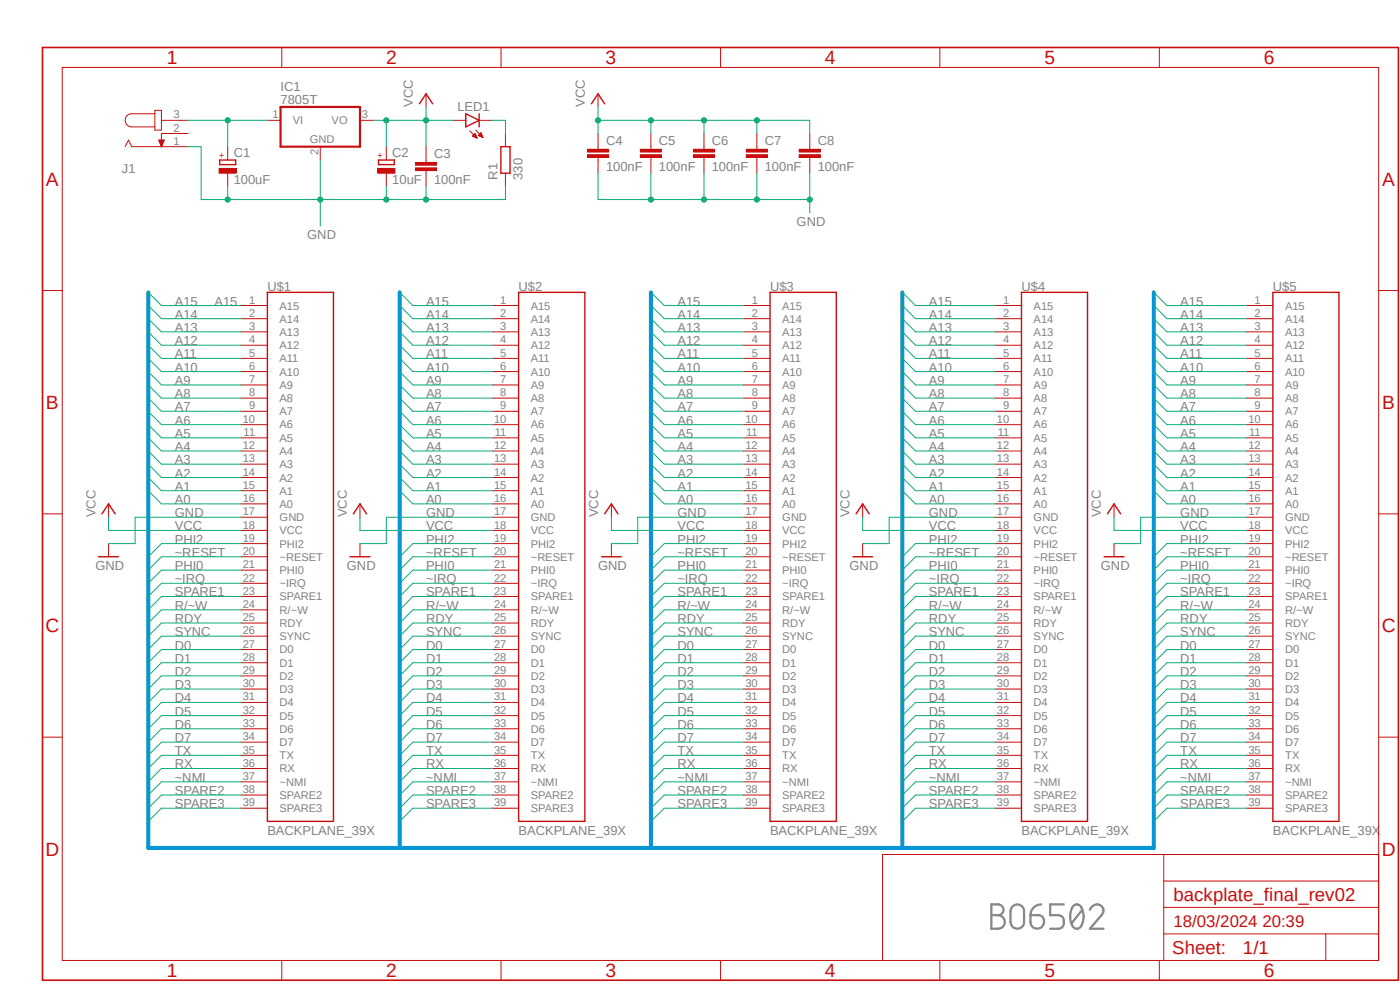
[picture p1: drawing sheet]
<svg xmlns="http://www.w3.org/2000/svg" width="297mm" height="210mm" viewBox="0 0 297 210" stroke-linecap="round" stroke-linejoin="round" font-family="sans-serif">
<path d="M8.4 9.7l288.7 198.9M297.1 9.8l-288.7 198.8" fill="none" stroke="#fff" stroke-width=".21"/>
<path d="M210.3 191.9h1.5a1.14 1.14 0 0 1 1.1 1.1 1.14 1.14 0 0 1-1.1 1.1 1.44 1.44 0 0 1 1.4 1.5 1.44 1.44 0 0 1-1.4 1.4h-1.5zM210.3 194.1h1.5M215 192.2a1.43 1.43 0 0 1 1.5-.2 1.43 1.43 0 0 1 .8 1.3v2.3a1.44 1.44 0 0 1-1.5 1.4 1.44 1.44 0 0 1-1.4-1.4v-2.3l.3-.9zM218.6 194.1h1.7a1.45 1.45 0 0 1 1.2 1.6 1.45 1.45 0 0 1-1.5 1.3 1.4 1.4 0 0 1-1.4-1.4zM220.9 191.9a2.31 2.31 0 0 0-2.3 2.2M225.7 191.9h-2.9v2.2h1.7a1.47 1.47 0 0 1 1.2 1.5 1.47 1.47 0 0 1-1.2 1.4h-1.7M227.8 192.1a1.03 1.03 0 0 1 1.6 .5 4 4 0 0 1-.3 4.2 1.03 1.03 0 0 1-1.6-.5 4 4 0 0 1 .3-4.2zM229.6 193l-2.3 2.9M231.2 193a1.44 1.44 0 0 1 1.7-1.1 1.44 1.44 0 0 1 1.2 1.6l-2.9 3.5h2.9" fill="none" stroke="#808080" stroke-width=".47"/>
<g fill="none" stroke="#c90d0c" stroke-width=".21">
<path d="M126.9 19.9v2.8M90.4 34v.5M90.4 36.2v.5M51.1 64.8h5.6M51.1 67.6h5.6M51.1 70.4h5.6M51.1 73.2h5.6M51.1 76h5.6M51.1 78.8h5.6M104.4 64.8h5.6M104.4 67.6h5.6M104.4 70.4h5.6"/>
<path d="M104.4 73.2h5.6M104.4 76h5.6M104.4 78.8h5.6M157.8 64.8h5.6M157.8 67.6h5.6M157.8 70.4h5.6M157.8 73.2h5.6M157.8 76h5.6M157.8 78.8h5.6M211.1 64.8h5.6M211.1 67.6h5.6M211.1 70.4h5.6"/>
<path d="M211.1 73.2h5.6M211.1 76h5.6M211.1 78.8h5.6M264.4 64.8h5.6M264.4 67.6h5.6M264.4 70.4h5.6M264.4 73.2h5.6M264.4 76h5.6M264.4 78.8h5.6M51.1 81.7h5.6M51.1 84.5h5.6M51.1 87.2h5.6"/>
<path d="M51.1 90.1h5.6M51.1 92.9h5.6M51.1 95.7h5.6M51.1 98.5h5.6M104.4 81.7h5.6M104.4 84.5h5.6M104.4 87.2h5.6M104.4 90.1h5.6M104.4 92.9h5.6M104.4 95.7h5.6M104.4 98.5h5.6M157.8 81.7h5.6"/>
<path d="M157.8 84.5h5.6M157.8 87.2h5.6M157.8 90.1h5.6M157.8 92.9h5.6M157.8 95.7h5.6M157.8 98.5h5.6M211.1 81.7h5.6M211.1 84.5h5.6M211.1 87.2h5.6M211.1 90.1h5.6M211.1 92.9h5.6M211.1 95.7h5.6"/>
<path d="M211.1 98.5h5.6M264.4 81.7h5.6M264.4 84.5h5.6M264.4 87.2h5.6M264.4 90.1h5.6M264.4 92.9h5.6M264.4 95.7h5.6M264.4 98.5h5.6M23 106.9v2.8M23 115.3v2.8M51.1 101.3h5.6M51.1 104.1h5.6"/>
<path d="M51.1 106.9h5.6M51.1 109.7h5.6M51.1 112.5h5.6M51.1 115.3h5.6M51.1 118.1h5.6M76.4 106.9v2.8M76.4 115.3v2.8M104.4 101.3h5.6M104.4 104.1h5.6M104.4 106.9h5.6M104.4 109.7h5.6M104.4 112.5h5.6"/>
<path d="M104.4 115.3h5.6M104.4 118.1h5.6M129.7 106.9v2.8M129.7 115.3v2.8M157.8 101.3h5.6M157.8 104.1h5.6M157.8 106.9h5.6M157.8 109.7h5.6M157.8 112.5h5.6M157.8 115.3h5.6M157.8 118.1h5.6M183 106.9v2.8"/>
<path d="M183 115.3v2.8M211.1 101.3h5.6M211.1 104.1h5.6M211.1 106.9h5.6M211.1 109.7h5.6M211.1 112.5h5.6M211.1 115.3h5.6M211.1 118.1h5.6M236.3 106.9v2.8M236.3 115.3v2.8M264.4 101.3h5.6M264.4 104.1h5.6"/>
<path d="M264.4 106.9h5.6M264.4 109.7h5.6M264.4 112.5h5.6M264.4 115.3h5.6M264.4 118.1h5.6M51.1 120.9h5.6M51.1 123.7h5.6M51.1 126.5h5.6M51.1 129.4h5.6M51.1 132.2h5.6M51.1 135h5.6M51.1 137.8h5.6"/>
<path d="M104.4 120.9h5.6M104.4 123.7h5.6M104.4 126.5h5.6M104.4 129.4h5.6M104.4 132.2h5.6M104.4 135h5.6M104.4 137.8h5.6M157.8 120.9h5.6M157.8 123.7h5.6M157.8 126.5h5.6M157.8 129.4h5.6M157.8 132.2h5.6"/>
<path d="M157.8 135h5.6M157.8 137.8h5.6M211.1 120.9h5.6M211.1 123.7h5.6M211.1 126.5h5.6M211.1 129.4h5.6M211.1 132.2h5.6M211.1 135h5.6M211.1 137.8h5.6M264.4 120.9h5.6M264.4 123.7h5.6M264.4 126.5h5.6"/>
<path d="M264.4 129.4h5.6M264.4 132.2h5.6M264.4 135h5.6M264.4 137.8h5.6M51.1 140.6h5.6M51.1 143.4h5.6M51.1 146.2h5.6M51.1 149h5.6M51.1 151.8h5.6M51.1 154.6h5.6M51.1 157.4h5.6M104.4 140.6h5.6"/>
<path d="M104.4 143.4h5.6M104.4 146.2h5.6M104.4 149h5.6M104.4 151.8h5.6M104.4 154.6h5.6M104.4 157.4h5.6M157.8 140.6h5.6M157.8 143.4h5.6M157.8 146.2h5.6M157.8 149h5.6M157.8 151.8h5.6M157.8 154.6h5.6"/>
<path d="M157.8 157.4h5.6M211.1 140.6h5.6M211.1 143.4h5.6M211.1 146.2h5.6M211.1 149h5.6M211.1 151.8h5.6M211.1 154.6h5.6M211.1 157.4h5.6M264.4 140.6h5.6M264.4 143.4h5.6M264.4 146.2h5.6M264.4 149h5.6"/>
<path d="M264.4 151.8h5.6M264.4 154.6h5.6M264.4 157.4h5.6M51.1 160.2h5.6M51.1 163h5.6M51.1 165.9h5.6M51.1 168.7h5.6M51.1 171.4h5.6M104.4 160.2h5.6M104.4 163h5.6M104.4 165.9h5.6M104.4 168.7h5.6"/>
<path d="M104.4 171.4h5.6M157.8 160.2h5.6M157.8 163h5.6M157.8 165.9h5.6M157.8 168.7h5.6M157.8 171.4h5.6M211.1 160.2h5.6M211.1 163h5.6M211.1 165.9h5.6M211.1 168.7h5.6M211.1 171.4h5.6M264.4 160.2h5.6"/>
<path d="M264.4 163h5.6M264.4 165.9h5.6M264.4 168.7h5.6M264.4 171.4h5.6"/>
</g>
<g fill="none" stroke="#c90d0c" stroke-width=".3">
<path d="M125.5 22l1.4-2.1 1.4 2.1M56.7 62h14v112.2h-14zM110 62h14.1v112.2h-14.1zM163.4 62h14v112.2h-14zM216.7 62h14v112.2h-14zM270 62h14.1v112.2h-14.1zM20.9 118.1h4.2M21.6 109l1.4-2.1 1.4 2.1M74.3 118.1h4.2M75 109l1.4-2.1 1.4 2.1M127.6 118.1h4.2M128.3 109l1.4-2.1 1.4 2.1"/>
<path d="M180.9 118.1h4.2M181.6 109l1.4-2.1 1.4 2.1M234.2 118.1h4.3M234.9 109l1.4-2.1 1.4 2.1"/>
</g>
<path d="M88.1 35.6h4.5v.6h-4.5z" fill-rule="evenodd" fill="#c90d0c"/>
<path d="M88.1 35.6h4.5v.6h-4.5z" fill="none" stroke="#c90d0c" stroke-width=".21"/>
<path d="M88.1 34.5h4.5v.6h-4.5z" fill-rule="evenodd" fill="#c90d0c"/>
<path d="M88.1 34.5h4.5v.6h-4.5zM90.4 31.1v2.9M90.4 36.7v2.8M126.9 31.1v.6M126.9 33.4v.6" fill="none" stroke="#c90d0c" stroke-width=".21"/>
<path d="M124.6 32.8h4.5v.6h-4.5z" fill-rule="evenodd" fill="#c90d0c"/>
<path d="M124.6 32.8h4.5v.6h-4.5z" fill="none" stroke="#c90d0c" stroke-width=".21"/>
<path d="M124.6 31.7h4.5v.6h-4.5z" fill-rule="evenodd" fill="#c90d0c"/>
<path d="M124.6 31.7h4.5v.6h-4.5zM126.9 28.3v2.8M126.9 34v2.7M138.1 31.1v.6M138.1 33.4v.6" fill="none" stroke="#c90d0c" stroke-width=".21"/>
<path d="M135.8 32.8h4.5v.6h-4.5z" fill-rule="evenodd" fill="#c90d0c"/>
<path d="M135.8 32.8h4.5v.6h-4.5z" fill="none" stroke="#c90d0c" stroke-width=".21"/>
<path d="M135.8 31.7h4.5v.6h-4.5z" fill-rule="evenodd" fill="#c90d0c"/>
<path d="M135.8 31.7h4.5v.6h-4.5zM138.1 28.3v2.8M138.1 34v2.7M149.4 31.1v.6M149.4 33.4v.6" fill="none" stroke="#c90d0c" stroke-width=".21"/>
<path d="M147.1 32.8h4.5v.6h-4.5z" fill-rule="evenodd" fill="#c90d0c"/>
<path d="M147.1 32.8h4.5v.6h-4.5z" fill="none" stroke="#c90d0c" stroke-width=".21"/>
<path d="M147.1 31.7h4.5v.6h-4.5z" fill-rule="evenodd" fill="#c90d0c"/>
<path d="M147.1 31.7h4.5v.6h-4.5zM149.4 28.3v2.8M149.4 34v2.7M160.6 31.1v.6M160.6 33.4v.6" fill="none" stroke="#c90d0c" stroke-width=".21"/>
<path d="M158.3 32.8h4.5v.6h-4.5z" fill-rule="evenodd" fill="#c90d0c"/>
<path d="M158.3 32.8h4.5v.6h-4.5z" fill="none" stroke="#c90d0c" stroke-width=".21"/>
<path d="M158.3 31.7h4.5v.6h-4.5z" fill-rule="evenodd" fill="#c90d0c"/>
<path d="M158.3 31.7h4.5v.6h-4.5zM160.6 28.3v2.8M160.6 34v2.7M171.8 31.1v.6M171.8 33.4v.6" fill="none" stroke="#c90d0c" stroke-width=".21"/>
<path d="M169.5 32.8h4.5v.6h-4.5z" fill-rule="evenodd" fill="#c90d0c"/>
<path d="M169.5 32.8h4.5v.6h-4.5z" fill="none" stroke="#c90d0c" stroke-width=".21"/>
<path d="M169.5 31.7h4.5v.6h-4.5z" fill-rule="evenodd" fill="#c90d0c"/>
<g fill="none" stroke="#c90d0c" stroke-width=".21">
<path d="M26.5 31.1l.8-1.4 .6 1.4h12M32.9 24.1h-5a1.4 1.4 0 0 0-1.4 1.4 1.4 1.4 0 0 0 1.4 1.4h5M32.9 23.4h1.3v4.2h-1.3zM33.7 29.7h1.1l-.6 1.4zM33.7 29.8h1.1M33.7 29.9h1.1M33.8 30h.9M33.8 30.1h.9M33.9 30.2h.7M33.9 30.3h.7M34 30.4h.5M34 30.5h.5"/>
<path d="M34 30.6h.5M34.1 30.7h.3M34.1 30.8h.3M34.2 30.9h.1M34.2 31h.1M34.2 25.5h5.7M34.2 31.1l.1 .1M39.9 28.3h-5.7v2.8M169.5 31.7h4.5v.6h-4.5zM171.8 28.3v2.8M171.8 34v2.7"/>
</g>
<path d="M46.6 34h3.4v.9h-3.4z" fill="none" stroke="#c90d0c" stroke-width=".3"/>
<path d="M46.5 35.7h3.6v1h-3.6z" fill-rule="evenodd" fill="#c90d0c"/>
<path d="M46.5 35.7h3.6v1h-3.6zM48.3 31.1v2.9M48.3 36.7v2.8" fill="none" stroke="#c90d0c" stroke-width=".21"/>
<path d="M80.3 34h3.4v.9h-3.4z" fill="none" stroke="#c90d0c" stroke-width=".3"/>
<path d="M80.1 35.7h3.7v1h-3.7z" fill-rule="evenodd" fill="#c90d0c"/>
<g fill="none" stroke="#c90d0c" stroke-width=".21">
<path d="M13.2 14.3h279.3v189.5h-279.3zM59.8 10.1v4.2M90.4 19.9v2.8M106.3 10.1v4.2M152.9 10.1v4.2M199.4 10.1v4.2M246 10.1v4.2M56.7 25.5h2.8M67.9 31.1v2.9M76.4 25.5h2.8M80.1 35.7h3.7v1h-3.7zM82 31.1v2.9"/>
<path d="M82 36.7v2.8M96 25.5h2.8M99.7 27.8l1.5 1.5M100.2 28.9l.6-.6 .4 1zM100.3 28.8h.7M100.3 28.9h.7M100.4 28.7h.6M100.5 28.6h.4M100.5 29h.6M100.6 28.5h.2M100.7 28.4h.1M100.8 29.1h.3"/>
<path d="M100.9 27.6l1.5 1.6M101 29.3h.2M101.5 28.7h.8M101.6 28.6h.6M101.6 25.5h2.8M101.6 28.8h.7M101.7 28.5h.5M101.8 28.4h.4M101.9 28.9h.5M101.9 28.3h.2M102 28.2l-.5 .5 .9 .5M102 28.2l.4 1"/>
<path d="M102 28.2h.1M102.2 29h.2M102.4 29.1h.1M107.2 28.3v2.8M107.2 36.7v2.8M9 61.6h4.2M292.5 61.6h4.2M9 109h4.2M292.5 109h4.2M9 156.4h4.2M292.5 156.4h4.2M246.9 198.1h45.6"/>
<path d="M246.9 181.3v22.5M246.9 192.5h45.6M246.9 186.9h45.6M281.3 198.1v5.7M292.5 181.3h-105.3v22.5M59.8 203.8v4.1M106.3 203.8v4.1M152.9 203.8v4.1M199.4 203.8v4.1M246 203.8v4.1"/>
</g>
<path d="M59.5 22.7h16.9v8.4h-16.9z" fill="none" stroke="#c90d0c" stroke-width=".47"/>
<path d="M89 22l1.4-2.1 1.4 2.1M98.8 24.1l2.8 1.4-2.8 1.4zM101.6 24.1v2.8M106.3 31.1h1.9v5.6h-1.9z" fill="none" stroke="#c90d0c" stroke-width=".3"/>
<path d="M9 10.1h287.7v197.8h-287.7z" fill="none" stroke="#c90d0c" stroke-width=".34"/>
<path d="M31.5 62v117.9h213.3v-117.9M84.8 62v117.9M138.1 62v117.9M191.4 62v117.9" fill="none" stroke="#0696d7" stroke-width=".85"/>
<g fill="none" stroke="#0dab76" stroke-width=".21">
<path d="M126.9 36.7v5.6h11.2M171.8 36.7v8.5M31.5 62l2.7 2.8h16.9M31.5 64.8l2.7 2.8h16.9M31.5 67.6l2.7 2.8h16.9M31.5 70.4l2.7 2.8h16.9M31.5 73.2l2.7 2.8h16.9M31.5 76l2.7 2.8h16.9M31.5 78.8l2.7 2.9h16.9M84.8 62l2.8 2.8h16.8M84.8 64.8l2.8 2.8h16.8M84.8 67.6l2.8 2.8h16.8"/>
<path d="M84.8 70.4l2.8 2.8h16.8M84.8 73.2l2.8 2.8h16.8M84.8 76l2.8 2.8h16.8M84.8 78.8l2.8 2.9h16.8M138.1 62l2.8 2.8h16.9M138.1 64.8l2.8 2.8h16.9M138.1 67.6l2.8 2.8h16.9M138.1 70.4l2.8 2.8h16.9M138.1 73.2l2.8 2.8h16.9M138.1 76l2.8 2.8h16.9M138.1 78.8l2.8 2.9h16.9M191.4 62l2.8 2.8h16.9"/>
<path d="M191.4 64.8l2.8 2.8h16.9M191.4 67.6l2.8 2.8h16.9M191.4 70.4l2.8 2.8h16.9M191.4 73.2l2.8 2.8h16.9M191.4 76l2.8 2.8h16.9M191.4 78.8l2.8 2.9h16.9M244.8 62l2.8 2.8h16.8M244.8 64.8l2.8 2.8h16.8M244.8 67.6l2.8 2.8h16.8M244.8 70.4l2.8 2.8h16.8M244.8 73.2l2.8 2.8h16.8M244.8 76l2.8 2.8h16.8"/>
<path d="M244.8 78.8l2.8 2.9h16.8M31.5 81.7l2.7 2.8h16.9M31.5 84.5l2.7 2.7h16.9M31.5 87.2l2.7 2.9h16.9M31.5 90.1l2.7 2.8h16.9M31.5 92.9l2.7 2.8h16.9M31.5 95.7l2.7 2.8h16.9M31.5 98.5l2.7 2.8h16.9M84.8 81.7l2.8 2.8h16.8M84.8 84.5l2.8 2.7h16.8M84.8 87.2l2.8 2.9h16.8M84.8 90.1l2.8 2.8h16.8"/>
<path d="M84.8 92.9l2.8 2.8h16.8M84.8 95.7l2.8 2.8h16.8M84.8 98.5l2.8 2.8h16.8M138.1 81.7l2.8 2.8h16.9M138.1 84.5l2.8 2.7h16.9M138.1 87.2l2.8 2.9h16.9M138.1 90.1l2.8 2.8h16.9M138.1 92.9l2.8 2.8h16.9M138.1 95.7l2.8 2.8h16.9M138.1 98.5l2.8 2.8h16.9M191.4 81.7l2.8 2.8h16.9M191.4 84.5l2.8 2.7h16.9"/>
<path d="M191.4 87.2l2.8 2.9h16.9M191.4 90.1l2.8 2.8h16.9M191.4 92.9l2.8 2.8h16.9M191.4 95.7l2.8 2.8h16.9M191.4 98.5l2.8 2.8h16.9M244.8 81.7l2.8 2.8h16.8M244.8 84.5l2.8 2.7h16.8M244.8 87.2l2.8 2.9h16.8M244.8 90.1l2.8 2.8h16.8M244.8 92.9l2.8 2.8h16.8M244.8 95.7l2.8 2.8h16.8M244.8 98.5l2.8 2.8h16.8"/>
<path d="M31.5 101.3l2.7 2.8h16.9M31.5 104.1l2.7 2.8h16.9M51.1 109.7h-22.4v5.6h-5.7M84.8 101.3l2.8 2.8h16.8M84.8 104.1l2.8 2.8h16.8M104.4 109.7h-22.4v5.6h-5.6M138.1 101.3l2.8 2.8h16.9M138.1 104.1l2.8 2.8h16.9M157.8 109.7h-22.5v5.6h-5.6M191.4 101.3l2.8 2.8h16.9M191.4 104.1l2.8 2.8h16.9M211.1 109.7h-22.5v5.6h-5.6"/>
<path d="M244.8 101.3l2.8 2.8h16.8M244.8 104.1l2.8 2.8h16.8M264.4 109.7h-22.4v5.6h-5.7"/>
</g>
<circle cx="171.8" cy="42.3" r=".55" fill="#0dab76"/>
<g fill="none" stroke="#0dab76" stroke-width=".21">
<path d="M160.6 36.7v5.6M138.1 42.3h33.7"/>
<circle cx="171.8" cy="42.3" r=".55"/>
</g>
<circle cx="160.6" cy="42.3" r=".55" fill="#0dab76"/>
<g fill="none" stroke="#0dab76" stroke-width=".21">
<path d="M149.4 36.7v5.6"/>
<circle cx="160.6" cy="42.3" r=".55"/>
</g>
<circle cx="149.4" cy="42.3" r=".55" fill="#0dab76"/>
<g fill="none" stroke="#0dab76" stroke-width=".21">
<path d="M138.1 36.7v5.6"/>
<circle cx="149.4" cy="42.3" r=".55"/>
</g>
<circle cx="138.1" cy="42.3" r=".55" fill="#0dab76"/>
<g fill="none" stroke="#0dab76" stroke-width=".21">
<path d="M39.9 31.1h2.8v11.2h64.5v-2.8M48.3 39.5v2.8M67.9 34v8.3"/>
<circle cx="138.1" cy="42.3" r=".55"/>
</g>
<circle cx="48.3" cy="42.3" r=".55" fill="#0dab76"/>
<circle cx="48.3" cy="42.3" r=".55" fill="none" stroke="#0dab76" stroke-width=".21"/>
<circle cx="67.9" cy="42.3" r=".55" fill="#0dab76"/>
<g fill="none" stroke="#0dab76" stroke-width=".21">
<path d="M82 39.5v2.8"/>
<circle cx="67.9" cy="42.3" r=".55"/>
</g>
<circle cx="82" cy="42.3" r=".55" fill="#0dab76"/>
<g fill="none" stroke="#0dab76" stroke-width=".21">
<path d="M90.4 39.5v2.8"/>
<circle cx="82" cy="42.3" r=".55"/>
</g>
<circle cx="90.4" cy="42.3" r=".55" fill="#0dab76"/>
<g fill="none" stroke="#0dab76" stroke-width=".21">
<path d="M126.9 22.7v5.6M126.9 25.5h11.2M67.9 42.3v5.7M23 109.7v2.8h28.1M76.4 109.7v2.8h28M129.7 109.7v2.8h28.1M183 109.7v2.8h28.1M236.3 109.7v2.8h28.1"/>
<circle cx="90.4" cy="42.3" r=".55"/>
</g>
<circle cx="126.9" cy="25.5" r=".55" fill="#0dab76"/>
<g fill="none" stroke="#0dab76" stroke-width=".21">
<path d="M138.1 25.5h33.7v2.8M160.6 25.5v2.8"/>
<circle cx="126.9" cy="25.5" r=".55"/>
</g>
<circle cx="160.6" cy="25.5" r=".55" fill="#0dab76"/>
<g fill="none" stroke="#0dab76" stroke-width=".21">
<path d="M149.4 25.5v2.8"/>
<circle cx="160.6" cy="25.5" r=".55"/>
</g>
<circle cx="149.4" cy="25.5" r=".55" fill="#0dab76"/>
<g fill="none" stroke="#0dab76" stroke-width=".21">
<path d="M138.1 25.5v2.8"/>
<circle cx="149.4" cy="25.5" r=".55"/>
</g>
<circle cx="138.1" cy="25.5" r=".55" fill="#0dab76"/>
<g fill="none" stroke="#0dab76" stroke-width=".21">
<path d="M79.2 25.5h16.8M82 25.5v5.6M90.4 22.7v8.4"/>
<circle cx="138.1" cy="25.5" r=".55"/>
</g>
<circle cx="82" cy="25.5" r=".55" fill="#0dab76"/>
<circle cx="82" cy="25.5" r=".55" fill="none" stroke="#0dab76" stroke-width=".21"/>
<circle cx="90.4" cy="25.5" r=".55" fill="#0dab76"/>
<g fill="none" stroke="#0dab76" stroke-width=".21">
<path d="M39.9 25.5h16.8M48.3 25.5v5.6M51.1 115.3h-16.9l-2.7 2.8M51.1 118.1h-16.9l-2.7 2.8M104.4 115.3h-16.8l-2.8 2.8M104.4 118.1h-16.8l-2.8 2.8M157.8 115.3h-16.9l-2.8 2.8M157.8 118.1h-16.9l-2.8 2.8M211.1 115.3h-16.9l-2.8 2.8M211.1 118.1h-16.9l-2.8 2.8M264.4 115.3h-16.8l-2.8 2.8M264.4 118.1h-16.8l-2.8 2.8"/>
<path d="M51.1 120.9h-16.9l-2.7 2.8M51.1 123.7h-16.9l-2.7 2.8M51.1 126.5h-16.9l-2.7 2.9M51.1 129.4h-16.9l-2.7 2.8M51.1 132.2h-16.9l-2.7 2.8M51.1 135h-16.9l-2.7 2.8M51.1 137.8h-16.9l-2.7 2.8M104.4 120.9h-16.8l-2.8 2.8M104.4 123.7h-16.8l-2.8 2.8M104.4 126.5h-16.8l-2.8 2.9M104.4 129.4h-16.8l-2.8 2.8M104.4 132.2h-16.8l-2.8 2.8"/>
<path d="M104.4 135h-16.8l-2.8 2.8M104.4 137.8h-16.8l-2.8 2.8M157.8 120.9h-16.9l-2.8 2.8M157.8 123.7h-16.9l-2.8 2.8M157.8 126.5h-16.9l-2.8 2.9M157.8 129.4h-16.9l-2.8 2.8M157.8 132.2h-16.9l-2.8 2.8M157.8 135h-16.9l-2.8 2.8M157.8 137.8h-16.9l-2.8 2.8M211.1 120.9h-16.9l-2.8 2.8M211.1 123.7h-16.9l-2.8 2.8M211.1 126.5h-16.9l-2.8 2.9"/>
<path d="M211.1 129.4h-16.9l-2.8 2.8M211.1 132.2h-16.9l-2.8 2.8M211.1 135h-16.9l-2.8 2.8M211.1 137.8h-16.9l-2.8 2.8M264.4 120.9h-16.8l-2.8 2.8M264.4 123.7h-16.8l-2.8 2.8M264.4 126.5h-16.8l-2.8 2.9M264.4 129.4h-16.8l-2.8 2.8M264.4 132.2h-16.8l-2.8 2.8M264.4 135h-16.8l-2.8 2.8M264.4 137.8h-16.8l-2.8 2.8M51.1 140.6h-16.9l-2.7 2.8"/>
<path d="M51.1 143.4h-16.9l-2.7 2.8M51.1 146.2h-16.9l-2.7 2.8M51.1 149h-16.9l-2.7 2.8M51.1 151.8h-16.9l-2.7 2.8M51.1 154.6h-16.9l-2.7 2.8M51.1 157.4h-16.9l-2.7 2.8M104.4 140.6h-16.8l-2.8 2.8M104.4 143.4h-16.8l-2.8 2.8M104.4 146.2h-16.8l-2.8 2.8M104.4 149h-16.8l-2.8 2.8M104.4 151.8h-16.8l-2.8 2.8M104.4 154.6h-16.8l-2.8 2.8"/>
<path d="M104.4 157.4h-16.8l-2.8 2.8M157.8 140.6h-16.9l-2.8 2.8M157.8 143.4h-16.9l-2.8 2.8M157.8 146.2h-16.9l-2.8 2.8M157.8 149h-16.9l-2.8 2.8M157.8 151.8h-16.9l-2.8 2.8M157.8 154.6h-16.9l-2.8 2.8M157.8 157.4h-16.9l-2.8 2.8M211.1 140.6h-16.9l-2.8 2.8M211.1 143.4h-16.9l-2.8 2.8M211.1 146.2h-16.9l-2.8 2.8M211.1 149h-16.9l-2.8 2.8"/>
<path d="M211.1 151.8h-16.9l-2.8 2.8M211.1 154.6h-16.9l-2.8 2.8M211.1 157.4h-16.9l-2.8 2.8M264.4 140.6h-16.8l-2.8 2.8M264.4 143.4h-16.8l-2.8 2.8M264.4 146.2h-16.8l-2.8 2.8M264.4 149h-16.8l-2.8 2.8M264.4 151.8h-16.8l-2.8 2.8M264.4 154.6h-16.8l-2.8 2.8M264.4 157.4h-16.8l-2.8 2.8M51.1 168.7h-16.9l-2.7 2.7M51.1 160.2h-16.9l-2.7 2.8"/>
<path d="M51.1 163h-16.9l-2.7 2.9M51.1 165.9h-16.9l-2.7 2.8M51.1 171.4h-16.9l-2.7 2.8M104.4 160.2h-16.8l-2.8 2.8M104.4 163h-16.8l-2.8 2.9M104.4 165.9h-16.8l-2.8 2.8M104.4 168.7h-16.8l-2.8 2.7M104.4 171.4h-16.8l-2.8 2.8M157.8 160.2h-16.9l-2.8 2.8M157.8 163h-16.9l-2.8 2.9M157.8 165.9h-16.9l-2.8 2.8M157.8 168.7h-16.9l-2.8 2.7"/>
<path d="M157.8 171.4h-16.9l-2.8 2.8M211.1 168.7h-16.9l-2.8 2.7M211.1 160.2h-16.9l-2.8 2.8M211.1 163h-16.9l-2.8 2.9M211.1 165.9h-16.9l-2.8 2.8M211.1 171.4h-16.9l-2.8 2.8M264.4 160.2h-16.8l-2.8 2.8M264.4 163h-16.8l-2.8 2.9M264.4 165.9h-16.8l-2.8 2.8M264.4 168.7h-16.8l-2.8 2.7M264.4 171.4h-16.8l-2.8 2.8"/>
<circle cx="90.4" cy="25.5" r=".55"/>
</g>
<circle cx="48.3" cy="25.5" r=".55" fill="#0dab76"/>
<g fill="none" stroke="#0dab76" stroke-width=".21">
<path d="M104.4 25.5h2.8v2.8"/>
<circle cx="48.3" cy="25.5" r=".55"/>
</g>
<g font-size="4.1" fill="#c90d0c">
<text x="35.4" y="13.6">1</text>
<text x="81.9" y="13.6">2</text>
<text x="128.5" y="13.6">3</text>
<text x="175" y="13.6">4</text>
<text x="221.6" y="13.6">5</text>
<text x="268.1" y="13.6">6</text>
<text x="9.7" y="39.4">A</text>
<text x="293.2" y="39.4">A</text>
<text x="9.7" y="86.8">B</text>
<text x="293.2" y="86.8">B</text>
<text x="9.7" y="134.1">C</text>
<text x="293.2" y="134.1">C</text>
<text x="9.7" y="181.5">D</text>
<text x="293.2" y="181.5">D</text>
<text x="35.4" y="207.3">1</text>
<text x="81.9" y="207.3">2</text>
<text x="128.5" y="207.3">3</text>
<text x="175" y="207.3">4</text>
<text x="221.6" y="207.3">5</text>
<text x="268.1" y="207.3">6</text>
</g>
<g font-size="3.9" fill="#c90d0c">
<text x="249" y="191.1">backplate_final_rev02</text>
<text x="248.7" y="202.5">Sheet:</text>
<text x="263.7" y="202.3">1/1</text>
</g>
<text font-size="3.6" fill="#c90d0c" x="249" y="196.7">18/03/2024 20:39</text>
<g font-size="2.8" fill="#808080">
<text x="59.5" y="22">7805T</text>
<text x="59.5" y="19.2">IC1</text>
<text x="87.6" y="22.7" transform="rotate(-90 87.6 22.7)">VCC</text>
<text x="97" y="23.5">LED1</text>
<text x="124.1" y="22.7" transform="rotate(-90 124.1 22.7)">VCC</text>
<text x="49.6" y="33.4">C1</text>
<text x="83.2" y="33.4">C2</text>
<text x="92.1" y="33.5">C3</text>
<text x="128.6" y="30.7">C4</text>
<text x="139.8" y="30.7">C5</text>
<text x="151" y="30.7">C6</text>
<text x="162.3" y="30.7">C7</text>
<text x="173.5" y="30.7">C8</text>
<text x="25.8" y="36.7">J1</text>
<text x="49.6" y="39">100uF</text>
<text x="83.2" y="39">10uF</text>
<text x="92.1" y="39.1">100nF</text>
<text x="105.6" y="38.1" transform="rotate(-90 105.6 38.1)">R1</text>
<text x="110.9" y="38.1" transform="rotate(-90 110.9 38.1)">330</text>
<text x="128.6" y="36.3">100nF</text>
<text x="139.8" y="36.3">100nF</text>
<text x="151" y="36.3">100nF</text>
<text x="162.3" y="36.3">100nF</text>
<text x="173.5" y="36.3">100nF</text>
<text x="169" y="48">GND</text>
<text x="65.1" y="50.8">GND</text>
<text x="37.1" y="64.8">A15</text>
<text x="45.5" y="64.8">A15</text>
<text x="56.7" y="61.7">U$1</text>
<text x="90.4" y="64.8">A15</text>
<text x="110" y="61.7">U$2</text>
<text x="143.7" y="64.8">A15</text>
<text x="163.4" y="61.7">U$3</text>
<text x="197.1" y="64.8">A15</text>
<text x="216.7" y="61.7">U$4</text>
<text x="250.4" y="64.8">A15</text>
<text x="270" y="61.7">U$5</text>
<text x="37.1" y="67.6">A14</text>
<text x="37.1" y="70.4">A13</text>
<text x="90.4" y="67.6">A14</text>
<text x="90.4" y="70.4">A13</text>
<text x="143.7" y="67.6">A14</text>
<text x="143.7" y="70.4">A13</text>
<text x="197.1" y="67.6">A14</text>
<text x="197.1" y="70.4">A13</text>
<text x="250.4" y="67.6">A14</text>
<text x="250.4" y="70.4">A13</text>
<text x="37.1" y="73.2">A12</text>
<text x="37.1" y="76">A11</text>
<text x="90.4" y="73.2">A12</text>
<text x="90.4" y="76">A11</text>
<text x="143.7" y="73.2">A12</text>
<text x="143.7" y="76">A11</text>
<text x="197.1" y="73.2">A12</text>
<text x="197.1" y="76">A11</text>
<text x="250.4" y="73.2">A12</text>
<text x="250.4" y="76">A11</text>
<text x="37.1" y="78.8">A10</text>
<text x="37.1" y="81.7">A9</text>
<text x="90.4" y="78.8">A10</text>
<text x="90.4" y="81.7">A9</text>
<text x="143.7" y="78.8">A10</text>
<text x="143.7" y="81.7">A9</text>
<text x="197.1" y="78.8">A10</text>
<text x="197.1" y="81.7">A9</text>
<text x="250.4" y="78.8">A10</text>
<text x="250.4" y="81.7">A9</text>
<text x="37.1" y="84.5">A8</text>
<text x="37.1" y="87.2">A7</text>
<text x="90.4" y="84.5">A8</text>
<text x="90.4" y="87.2">A7</text>
<text x="143.7" y="84.5">A8</text>
<text x="143.7" y="87.2">A7</text>
<text x="197.1" y="84.5">A8</text>
<text x="197.1" y="87.2">A7</text>
<text x="250.4" y="84.5">A8</text>
<text x="250.4" y="87.2">A7</text>
<text x="37.1" y="90.1">A6</text>
<text x="37.1" y="92.9">A5</text>
<text x="37.1" y="95.7">A4</text>
<text x="90.4" y="90.1">A6</text>
<text x="90.4" y="92.9">A5</text>
<text x="90.4" y="95.7">A4</text>
<text x="143.7" y="90.1">A6</text>
<text x="143.7" y="92.9">A5</text>
<text x="143.7" y="95.7">A4</text>
<text x="197.1" y="90.1">A6</text>
<text x="197.1" y="92.9">A5</text>
<text x="197.1" y="95.7">A4</text>
<text x="250.4" y="90.1">A6</text>
<text x="250.4" y="92.9">A5</text>
<text x="250.4" y="95.7">A4</text>
<text x="37.1" y="98.5">A3</text>
<text x="37.1" y="101.3">A2</text>
<text x="90.4" y="98.5">A3</text>
<text x="90.4" y="101.3">A2</text>
<text x="143.7" y="98.5">A3</text>
<text x="143.7" y="101.3">A2</text>
<text x="197.1" y="98.5">A3</text>
<text x="197.1" y="101.3">A2</text>
<text x="250.4" y="98.5">A3</text>
<text x="250.4" y="101.3">A2</text>
<text x="37.1" y="104.1">A1</text>
<text x="37.1" y="106.9">A0</text>
<text x="90.4" y="104.1">A1</text>
<text x="90.4" y="106.9">A0</text>
<text x="143.7" y="104.1">A1</text>
<text x="143.7" y="106.9">A0</text>
<text x="197.1" y="104.1">A1</text>
<text x="197.1" y="106.9">A0</text>
<text x="250.4" y="104.1">A1</text>
<text x="250.4" y="106.9">A0</text>
<text x="20.2" y="109.7" transform="rotate(-90 20.2 109.7)">VCC</text>
<text x="37.1" y="109.7">GND</text>
<text x="37.1" y="112.5">VCC</text>
<text x="73.6" y="109.7" transform="rotate(-90 73.6 109.7)">VCC</text>
<text x="90.4" y="109.7">GND</text>
<text x="90.4" y="112.5">VCC</text>
<text x="126.9" y="109.7" transform="rotate(-90 126.9 109.7)">VCC</text>
<text x="143.7" y="109.7">GND</text>
<text x="143.7" y="112.5">VCC</text>
<text x="180.2" y="109.7" transform="rotate(-90 180.2 109.7)">VCC</text>
<text x="197.1" y="109.7">GND</text>
<text x="197.1" y="112.5">VCC</text>
<text x="233.6" y="109.7" transform="rotate(-90 233.6 109.7)">VCC</text>
<text x="250.4" y="109.7">GND</text>
<text x="250.4" y="112.5">VCC</text>
<text x="37.1" y="115.3">PHI2</text>
<text x="37.1" y="118.2">~RESET</text>
<text x="90.4" y="115.3">PHI2</text>
<text x="90.4" y="118.2">~RESET</text>
<text x="143.7" y="115.3">PHI2</text>
<text x="143.7" y="118.2">~RESET</text>
<text x="197.1" y="115.3">PHI2</text>
<text x="197.1" y="118.2">~RESET</text>
<text x="250.4" y="115.3">PHI2</text>
<text x="250.4" y="118.2">~RESET</text>
<text x="20.2" y="120.9">GND</text>
<text x="37.1" y="120.9">PHI0</text>
<text x="37.1" y="123.7">~IRQ</text>
<text x="73.6" y="120.9">GND</text>
<text x="90.4" y="120.9">PHI0</text>
<text x="90.4" y="123.7">~IRQ</text>
<text x="126.9" y="120.9">GND</text>
<text x="143.7" y="120.9">PHI0</text>
<text x="143.7" y="123.7">~IRQ</text>
<text x="180.2" y="120.9">GND</text>
<text x="197.1" y="120.9">PHI0</text>
<text x="197.1" y="123.7">~IRQ</text>
<text x="233.6" y="120.9">GND</text>
<text x="250.4" y="120.9">PHI0</text>
<text x="250.4" y="123.7">~IRQ</text>
<text x="37.1" y="126.5">SPARE1</text>
<text x="37.1" y="129.4">R/~W</text>
<text x="90.4" y="126.5">SPARE1</text>
<text x="90.4" y="129.4">R/~W</text>
<text x="143.7" y="126.5">SPARE1</text>
<text x="143.7" y="129.4">R/~W</text>
<text x="197.1" y="126.5">SPARE1</text>
<text x="197.1" y="129.4">R/~W</text>
<text x="250.4" y="126.5">SPARE1</text>
<text x="250.4" y="129.4">R/~W</text>
<text x="37.1" y="132.2">RDY</text>
<text x="37.1" y="135">SYNC</text>
<text x="37.1" y="137.8">D0</text>
<text x="90.4" y="132.2">RDY</text>
<text x="90.4" y="135">SYNC</text>
<text x="90.4" y="137.8">D0</text>
<text x="143.7" y="132.2">RDY</text>
<text x="143.7" y="135">SYNC</text>
<text x="143.7" y="137.8">D0</text>
<text x="197.1" y="132.2">RDY</text>
<text x="197.1" y="135">SYNC</text>
<text x="197.1" y="137.8">D0</text>
<text x="250.4" y="132.2">RDY</text>
<text x="250.4" y="135">SYNC</text>
<text x="250.4" y="137.8">D0</text>
<text x="37.1" y="140.6">D1</text>
<text x="37.1" y="143.4">D2</text>
<text x="90.4" y="140.6">D1</text>
<text x="90.4" y="143.4">D2</text>
<text x="143.7" y="140.6">D1</text>
<text x="143.7" y="143.4">D2</text>
<text x="197.1" y="140.6">D1</text>
<text x="197.1" y="143.4">D2</text>
<text x="250.4" y="140.6">D1</text>
<text x="250.4" y="143.4">D2</text>
<text x="37.1" y="146.2">D3</text>
<text x="37.1" y="149">D4</text>
<text x="90.4" y="146.2">D3</text>
<text x="90.4" y="149">D4</text>
<text x="143.7" y="146.2">D3</text>
<text x="143.7" y="149">D4</text>
<text x="197.1" y="146.2">D3</text>
<text x="197.1" y="149">D4</text>
<text x="250.4" y="146.2">D3</text>
<text x="250.4" y="149">D4</text>
<text x="37.1" y="151.8">D5</text>
<text x="37.1" y="154.6">D6</text>
<text x="90.4" y="151.8">D5</text>
<text x="90.4" y="154.6">D6</text>
<text x="143.7" y="151.8">D5</text>
<text x="143.7" y="154.6">D6</text>
<text x="197.1" y="151.8">D5</text>
<text x="197.1" y="154.6">D6</text>
<text x="250.4" y="151.8">D5</text>
<text x="250.4" y="154.6">D6</text>
<text x="37.1" y="157.4">D7</text>
<text x="37.1" y="160.2">TX</text>
<text x="90.4" y="157.4">D7</text>
<text x="90.4" y="160.2">TX</text>
<text x="143.7" y="157.4">D7</text>
<text x="143.7" y="160.2">TX</text>
<text x="197.1" y="157.4">D7</text>
<text x="197.1" y="160.2">TX</text>
<text x="250.4" y="157.4">D7</text>
<text x="250.4" y="160.2">TX</text>
<text x="37.1" y="163">RX</text>
<text x="37.1" y="165.9">~NMI</text>
<text x="90.4" y="163">RX</text>
<text x="90.4" y="165.9">~NMI</text>
<text x="143.7" y="163">RX</text>
<text x="143.7" y="165.9">~NMI</text>
<text x="197.1" y="163">RX</text>
<text x="197.1" y="165.9">~NMI</text>
<text x="250.4" y="163">RX</text>
<text x="250.4" y="165.9">~NMI</text>
<text x="37.1" y="168.7">SPARE2</text>
<text x="37.1" y="171.4">SPARE3</text>
<text x="90.4" y="168.7">SPARE2</text>
<text x="90.4" y="171.4">SPARE3</text>
<text x="143.7" y="168.7">SPARE2</text>
<text x="143.7" y="171.4">SPARE3</text>
<text x="197.1" y="168.7">SPARE2</text>
<text x="197.1" y="171.4">SPARE3</text>
<text x="250.4" y="168.7">SPARE2</text>
<text x="250.4" y="171.4">SPARE3</text>
<text x="56.7" y="177.1">BACKPLANE_39X</text>
<text x="110" y="177.1">BACKPLANE_39X</text>
<text x="163.4" y="177.1">BACKPLANE_39X</text>
<text x="216.7" y="177.1">BACKPLANE_39X</text>
<text x="270" y="177.1">BACKPLANE_39X</text>
</g>
<g font-size="2.4" fill="#808080">
<text x="36.8" y="25.1">3</text>
<text x="36.8" y="27.9">2</text>
<text x="57.8" y="25.1">1</text>
<text x="62.1" y="26.4">VI</text>
<text x="70.4" y="26.4">VO</text>
<text x="76.8" y="25.1">3</text>
<text x="36.8" y="30.7">1</text>
<text x="65.7" y="30.3">GND</text>
<text x="67.6" y="32.9" transform="rotate(-90 67.6 32.9)">2</text>
<text x="52.8" y="64.4">1</text>
<text x="59.3" y="65.7">A15</text>
<text x="106.1" y="64.4">1</text>
<text x="112.6" y="65.7">A15</text>
<text x="159.5" y="64.4">1</text>
<text x="165.9" y="65.7">A15</text>
<text x="212.8" y="64.4">1</text>
<text x="219.3" y="65.7">A15</text>
<text x="266.2" y="64.4">1</text>
<text x="272.6" y="65.7">A15</text>
<text x="52.8" y="67.2">2</text>
<text x="52.8" y="70">3</text>
<text x="59.3" y="68.5">A14</text>
<text x="59.3" y="71.2">A13</text>
<text x="106.1" y="67.2">2</text>
<text x="106.1" y="70">3</text>
<text x="112.6" y="68.5">A14</text>
<text x="112.6" y="71.2">A13</text>
<text x="159.5" y="67.2">2</text>
<text x="159.5" y="70">3</text>
<text x="165.9" y="68.5">A14</text>
<text x="165.9" y="71.2">A13</text>
<text x="212.8" y="67.2">2</text>
<text x="212.8" y="70">3</text>
<text x="219.3" y="68.5">A14</text>
<text x="219.3" y="71.2">A13</text>
<text x="266.2" y="67.2">2</text>
<text x="266.2" y="70">3</text>
<text x="272.6" y="68.5">A14</text>
<text x="272.6" y="71.2">A13</text>
<text x="52.8" y="72.8">4</text>
<text x="52.8" y="75.7">5</text>
<text x="59.3" y="74.1">A12</text>
<text x="59.3" y="76.9">A11</text>
<text x="106.1" y="72.8">4</text>
<text x="106.1" y="75.7">5</text>
<text x="112.6" y="74.1">A12</text>
<text x="112.6" y="76.9">A11</text>
<text x="159.5" y="72.8">4</text>
<text x="159.5" y="75.7">5</text>
<text x="165.9" y="74.1">A12</text>
<text x="165.9" y="76.9">A11</text>
<text x="212.8" y="72.8">4</text>
<text x="212.8" y="75.7">5</text>
<text x="219.3" y="74.1">A12</text>
<text x="219.3" y="76.9">A11</text>
<text x="266.2" y="72.8">4</text>
<text x="266.2" y="75.7">5</text>
<text x="272.6" y="74.1">A12</text>
<text x="272.6" y="76.9">A11</text>
<text x="52.8" y="78.4">6</text>
<text x="52.8" y="81.2">7</text>
<text x="59.3" y="79.7">A10</text>
<text x="59.3" y="82.5">A9</text>
<text x="106.1" y="78.4">6</text>
<text x="106.1" y="81.2">7</text>
<text x="112.6" y="79.7">A10</text>
<text x="112.6" y="82.5">A9</text>
<text x="159.5" y="78.4">6</text>
<text x="159.5" y="81.2">7</text>
<text x="165.9" y="79.7">A10</text>
<text x="165.9" y="82.5">A9</text>
<text x="212.8" y="78.4">6</text>
<text x="212.8" y="81.2">7</text>
<text x="219.3" y="79.7">A10</text>
<text x="219.3" y="82.5">A9</text>
<text x="266.2" y="78.4">6</text>
<text x="266.2" y="81.2">7</text>
<text x="272.6" y="79.7">A10</text>
<text x="272.6" y="82.5">A9</text>
<text x="51.5" y="89.7">10</text>
<text x="52.8" y="84.1">8</text>
<text x="52.8" y="86.9">9</text>
<text x="59.3" y="85.3">A8</text>
<text x="59.3" y="88.1">A7</text>
<text x="104.8" y="89.7">10</text>
<text x="106.1" y="84.1">8</text>
<text x="106.1" y="86.9">9</text>
<text x="112.6" y="85.3">A8</text>
<text x="112.6" y="88.1">A7</text>
<text x="158.2" y="89.7">10</text>
<text x="159.5" y="84.1">8</text>
<text x="159.5" y="86.9">9</text>
<text x="165.9" y="85.3">A8</text>
<text x="165.9" y="88.1">A7</text>
<text x="211.5" y="89.7">10</text>
<text x="212.8" y="84.1">8</text>
<text x="212.8" y="86.9">9</text>
<text x="219.3" y="85.3">A8</text>
<text x="219.3" y="88.1">A7</text>
<text x="264.8" y="89.7">10</text>
<text x="266.2" y="84.1">8</text>
<text x="266.2" y="86.9">9</text>
<text x="272.6" y="85.3">A8</text>
<text x="272.6" y="88.1">A7</text>
<text x="51.5" y="95.3">12</text>
<text x="51.7" y="92.5">11</text>
<text x="59.3" y="90.9">A6</text>
<text x="59.3" y="93.7">A5</text>
<text x="104.8" y="95.3">12</text>
<text x="105" y="92.5">11</text>
<text x="112.6" y="90.9">A6</text>
<text x="112.6" y="93.7">A5</text>
<text x="158.2" y="95.3">12</text>
<text x="158.3" y="92.5">11</text>
<text x="165.9" y="90.9">A6</text>
<text x="165.9" y="93.7">A5</text>
<text x="211.5" y="95.3">12</text>
<text x="211.7" y="92.5">11</text>
<text x="219.3" y="90.9">A6</text>
<text x="219.3" y="93.7">A5</text>
<text x="264.8" y="95.3">12</text>
<text x="265" y="92.5">11</text>
<text x="272.6" y="90.9">A6</text>
<text x="272.6" y="93.7">A5</text>
<text x="51.5" y="98.1">13</text>
<text x="51.5" y="100.9">14</text>
<text x="59.3" y="96.5">A4</text>
<text x="59.3" y="99.3">A3</text>
<text x="104.8" y="98.1">13</text>
<text x="104.8" y="100.9">14</text>
<text x="112.6" y="96.5">A4</text>
<text x="112.6" y="99.3">A3</text>
<text x="158.2" y="98.1">13</text>
<text x="158.2" y="100.9">14</text>
<text x="165.9" y="96.5">A4</text>
<text x="165.9" y="99.3">A3</text>
<text x="211.5" y="98.1">13</text>
<text x="211.5" y="100.9">14</text>
<text x="219.3" y="96.5">A4</text>
<text x="219.3" y="99.3">A3</text>
<text x="264.8" y="98.1">13</text>
<text x="264.8" y="100.9">14</text>
<text x="272.6" y="96.5">A4</text>
<text x="272.6" y="99.3">A3</text>
<text x="51.5" y="103.7">15</text>
<text x="51.5" y="106.5">16</text>
<text x="59.3" y="102.2">A2</text>
<text x="59.3" y="104.9">A1</text>
<text x="59.3" y="107.7">A0</text>
<text x="104.8" y="103.7">15</text>
<text x="104.8" y="106.5">16</text>
<text x="112.6" y="102.2">A2</text>
<text x="112.6" y="104.9">A1</text>
<text x="112.6" y="107.7">A0</text>
<text x="158.2" y="103.7">15</text>
<text x="158.2" y="106.5">16</text>
<text x="165.9" y="102.2">A2</text>
<text x="165.9" y="104.9">A1</text>
<text x="165.9" y="107.7">A0</text>
<text x="211.5" y="103.7">15</text>
<text x="211.5" y="106.5">16</text>
<text x="219.3" y="102.2">A2</text>
<text x="219.3" y="104.9">A1</text>
<text x="219.3" y="107.7">A0</text>
<text x="264.8" y="103.7">15</text>
<text x="264.8" y="106.5">16</text>
<text x="272.6" y="102.2">A2</text>
<text x="272.6" y="104.9">A1</text>
<text x="272.6" y="107.7">A0</text>
<text x="51.5" y="109.3">17</text>
<text x="51.5" y="112.1">18</text>
<text x="59.3" y="110.6">GND</text>
<text x="59.3" y="113.4">VCC</text>
<text x="104.8" y="109.3">17</text>
<text x="104.8" y="112.1">18</text>
<text x="112.6" y="110.6">GND</text>
<text x="112.6" y="113.4">VCC</text>
<text x="158.2" y="109.3">17</text>
<text x="158.2" y="112.1">18</text>
<text x="165.9" y="110.6">GND</text>
<text x="165.9" y="113.4">VCC</text>
<text x="211.5" y="109.3">17</text>
<text x="211.5" y="112.1">18</text>
<text x="219.3" y="110.6">GND</text>
<text x="219.3" y="113.4">VCC</text>
<text x="264.8" y="109.3">17</text>
<text x="264.8" y="112.1">18</text>
<text x="272.6" y="110.6">GND</text>
<text x="272.6" y="113.4">VCC</text>
<text x="51.5" y="114.9">19</text>
<text x="51.5" y="117.7">20</text>
<text x="59.3" y="116.2">PHI2</text>
<text x="59.3" y="119">~RESET</text>
<text x="104.8" y="114.9">19</text>
<text x="104.8" y="117.7">20</text>
<text x="112.6" y="116.2">PHI2</text>
<text x="112.6" y="119">~RESET</text>
<text x="158.2" y="114.9">19</text>
<text x="158.2" y="117.7">20</text>
<text x="165.9" y="116.2">PHI2</text>
<text x="165.9" y="119">~RESET</text>
<text x="211.5" y="114.9">19</text>
<text x="211.5" y="117.7">20</text>
<text x="219.3" y="116.2">PHI2</text>
<text x="219.3" y="119">~RESET</text>
<text x="264.8" y="114.9">19</text>
<text x="264.8" y="117.7">20</text>
<text x="272.6" y="116.2">PHI2</text>
<text x="272.6" y="119">~RESET</text>
<text x="51.5" y="120.6">21</text>
<text x="51.5" y="123.4">22</text>
<text x="59.3" y="121.8">PHI0</text>
<text x="59.3" y="124.6">~IRQ</text>
<text x="104.8" y="120.6">21</text>
<text x="104.8" y="123.4">22</text>
<text x="112.6" y="121.8">PHI0</text>
<text x="112.6" y="124.6">~IRQ</text>
<text x="158.2" y="120.6">21</text>
<text x="158.2" y="123.4">22</text>
<text x="165.9" y="121.8">PHI0</text>
<text x="165.9" y="124.6">~IRQ</text>
<text x="211.5" y="120.6">21</text>
<text x="211.5" y="123.4">22</text>
<text x="219.3" y="121.8">PHI0</text>
<text x="219.3" y="124.6">~IRQ</text>
<text x="264.8" y="120.6">21</text>
<text x="264.8" y="123.4">22</text>
<text x="272.6" y="121.8">PHI0</text>
<text x="272.6" y="124.6">~IRQ</text>
<text x="51.5" y="126.2">23</text>
<text x="51.5" y="128.9">24</text>
<text x="51.5" y="131.8">25</text>
<text x="59.3" y="127.4">SPARE1</text>
<text x="59.3" y="130.2">R/~W</text>
<text x="104.8" y="126.2">23</text>
<text x="104.8" y="128.9">24</text>
<text x="104.8" y="131.8">25</text>
<text x="112.6" y="127.4">SPARE1</text>
<text x="112.6" y="130.2">R/~W</text>
<text x="158.2" y="126.2">23</text>
<text x="158.2" y="128.9">24</text>
<text x="158.2" y="131.8">25</text>
<text x="165.9" y="127.4">SPARE1</text>
<text x="165.9" y="130.2">R/~W</text>
<text x="211.5" y="126.2">23</text>
<text x="211.5" y="128.9">24</text>
<text x="211.5" y="131.8">25</text>
<text x="219.3" y="127.4">SPARE1</text>
<text x="219.3" y="130.2">R/~W</text>
<text x="264.8" y="126.2">23</text>
<text x="264.8" y="128.9">24</text>
<text x="264.8" y="131.8">25</text>
<text x="272.6" y="127.4">SPARE1</text>
<text x="272.6" y="130.2">R/~W</text>
<text x="51.5" y="134.6">26</text>
<text x="51.5" y="137.4">27</text>
<text x="59.3" y="133">RDY</text>
<text x="59.3" y="135.8">SYNC</text>
<text x="104.8" y="134.6">26</text>
<text x="104.8" y="137.4">27</text>
<text x="112.6" y="133">RDY</text>
<text x="112.6" y="135.8">SYNC</text>
<text x="158.2" y="134.6">26</text>
<text x="158.2" y="137.4">27</text>
<text x="165.9" y="133">RDY</text>
<text x="165.9" y="135.8">SYNC</text>
<text x="211.5" y="134.6">26</text>
<text x="211.5" y="137.4">27</text>
<text x="219.3" y="133">RDY</text>
<text x="219.3" y="135.8">SYNC</text>
<text x="264.8" y="134.6">26</text>
<text x="264.8" y="137.4">27</text>
<text x="272.6" y="133">RDY</text>
<text x="272.6" y="135.8">SYNC</text>
<text x="51.5" y="140.2">28</text>
<text x="51.5" y="143">29</text>
<text x="59.3" y="138.6">D0</text>
<text x="59.3" y="141.4">D1</text>
<text x="104.8" y="140.2">28</text>
<text x="104.8" y="143">29</text>
<text x="112.6" y="138.6">D0</text>
<text x="112.6" y="141.4">D1</text>
<text x="158.2" y="140.2">28</text>
<text x="158.2" y="143">29</text>
<text x="165.9" y="138.6">D0</text>
<text x="165.9" y="141.4">D1</text>
<text x="211.5" y="140.2">28</text>
<text x="211.5" y="143">29</text>
<text x="219.3" y="138.6">D0</text>
<text x="219.3" y="141.4">D1</text>
<text x="264.8" y="140.2">28</text>
<text x="264.8" y="143">29</text>
<text x="272.6" y="138.6">D0</text>
<text x="272.6" y="141.4">D1</text>
<text x="51.5" y="145.8">30</text>
<text x="51.5" y="148.6">31</text>
<text x="59.3" y="144.2">D2</text>
<text x="59.3" y="147">D3</text>
<text x="59.3" y="149.9">D4</text>
<text x="104.8" y="145.8">30</text>
<text x="104.8" y="148.6">31</text>
<text x="112.6" y="144.2">D2</text>
<text x="112.6" y="147">D3</text>
<text x="112.6" y="149.9">D4</text>
<text x="158.2" y="145.8">30</text>
<text x="158.2" y="148.6">31</text>
<text x="165.9" y="144.2">D2</text>
<text x="165.9" y="147">D3</text>
<text x="165.9" y="149.9">D4</text>
<text x="211.5" y="145.8">30</text>
<text x="211.5" y="148.6">31</text>
<text x="219.3" y="144.2">D2</text>
<text x="219.3" y="147">D3</text>
<text x="219.3" y="149.9">D4</text>
<text x="264.8" y="145.8">30</text>
<text x="264.8" y="148.6">31</text>
<text x="272.6" y="144.2">D2</text>
<text x="272.6" y="147">D3</text>
<text x="272.6" y="149.9">D4</text>
<text x="51.5" y="151.4">32</text>
<text x="51.5" y="154.2">33</text>
<text x="59.3" y="152.7">D5</text>
<text x="59.3" y="155.4">D6</text>
<text x="104.8" y="151.4">32</text>
<text x="104.8" y="154.2">33</text>
<text x="112.6" y="152.7">D5</text>
<text x="112.6" y="155.4">D6</text>
<text x="158.2" y="151.4">32</text>
<text x="158.2" y="154.2">33</text>
<text x="165.9" y="152.7">D5</text>
<text x="165.9" y="155.4">D6</text>
<text x="211.5" y="151.4">32</text>
<text x="211.5" y="154.2">33</text>
<text x="219.3" y="152.7">D5</text>
<text x="219.3" y="155.4">D6</text>
<text x="264.8" y="151.4">32</text>
<text x="264.8" y="154.2">33</text>
<text x="272.6" y="152.7">D5</text>
<text x="272.6" y="155.4">D6</text>
<text x="51.5" y="157">34</text>
<text x="51.5" y="159.9">35</text>
<text x="59.3" y="158.3">D7</text>
<text x="59.3" y="161.1">TX</text>
<text x="104.8" y="157">34</text>
<text x="104.8" y="159.9">35</text>
<text x="112.6" y="158.3">D7</text>
<text x="112.6" y="161.1">TX</text>
<text x="158.2" y="157">34</text>
<text x="158.2" y="159.9">35</text>
<text x="165.9" y="158.3">D7</text>
<text x="165.9" y="161.1">TX</text>
<text x="211.5" y="157">34</text>
<text x="211.5" y="159.9">35</text>
<text x="219.3" y="158.3">D7</text>
<text x="219.3" y="161.1">TX</text>
<text x="264.8" y="157">34</text>
<text x="264.8" y="159.9">35</text>
<text x="272.6" y="158.3">D7</text>
<text x="272.6" y="161.1">TX</text>
<text x="51.5" y="162.6">36</text>
<text x="51.5" y="165.4">37</text>
<text x="59.3" y="163.9">RX</text>
<text x="59.3" y="166.7">~NMI</text>
<text x="104.8" y="162.6">36</text>
<text x="104.8" y="165.4">37</text>
<text x="112.6" y="163.9">RX</text>
<text x="112.6" y="166.7">~NMI</text>
<text x="158.2" y="162.6">36</text>
<text x="158.2" y="165.4">37</text>
<text x="165.9" y="163.9">RX</text>
<text x="165.9" y="166.7">~NMI</text>
<text x="211.5" y="162.6">36</text>
<text x="211.5" y="165.4">37</text>
<text x="219.3" y="163.9">RX</text>
<text x="219.3" y="166.7">~NMI</text>
<text x="264.8" y="162.6">36</text>
<text x="264.8" y="165.4">37</text>
<text x="272.6" y="163.9">RX</text>
<text x="272.6" y="166.7">~NMI</text>
<text x="51.5" y="168.3">38</text>
<text x="51.5" y="171.1">39</text>
<text x="59.3" y="169.5">SPARE2</text>
<text x="59.3" y="172.3">SPARE3</text>
<text x="104.8" y="168.3">38</text>
<text x="104.8" y="171.1">39</text>
<text x="112.6" y="169.5">SPARE2</text>
<text x="112.6" y="172.3">SPARE3</text>
<text x="158.2" y="168.3">38</text>
<text x="158.2" y="171.1">39</text>
<text x="165.9" y="169.5">SPARE2</text>
<text x="165.9" y="172.3">SPARE3</text>
<text x="211.5" y="168.3">38</text>
<text x="211.5" y="171.1">39</text>
<text x="219.3" y="169.5">SPARE2</text>
<text x="219.3" y="172.3">SPARE3</text>
<text x="264.8" y="168.3">38</text>
<text x="264.8" y="171.1">39</text>
<text x="272.6" y="169.5">SPARE2</text>
<text x="272.6" y="172.3">SPARE3</text>
</g>
<g font-size="1.9" fill="#c90d0c">
<text x="47.7" y="33.5" transform="rotate(-90 47.7 33.5)">+</text>
<text x="81.3" y="33.5" transform="rotate(-90 81.3 33.5)">+</text>
</g>
</svg>
